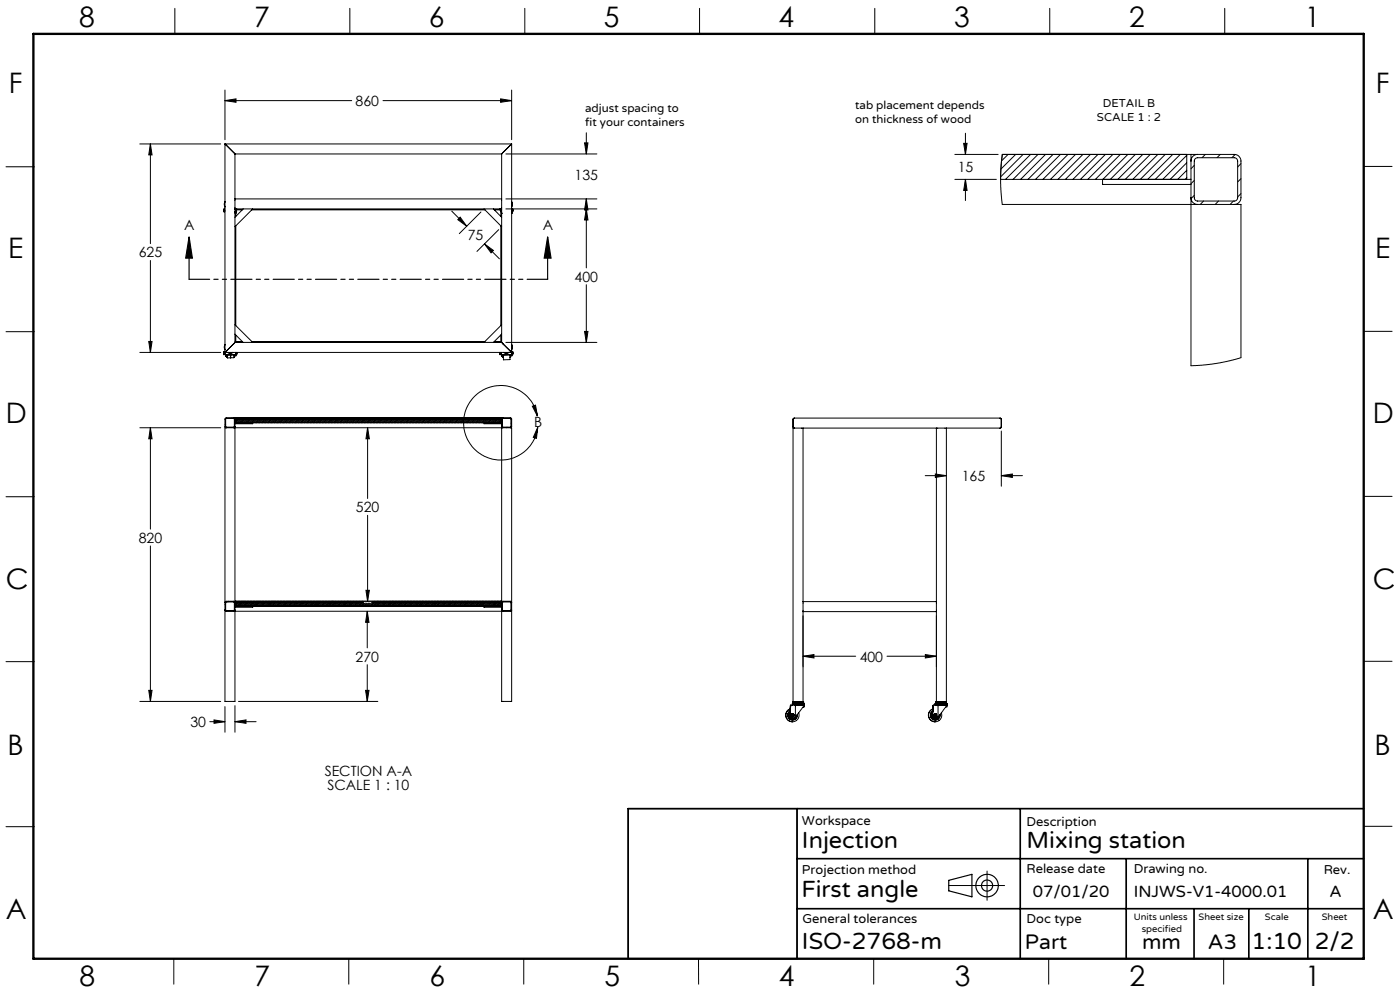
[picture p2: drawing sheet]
<svg xmlns="http://www.w3.org/2000/svg" width="420mm" height="297mm" viewBox="0 0 420 297" stroke-linecap="round" stroke-linejoin="round" font-family="sans-serif">
<g fill="none" stroke="#000" stroke-width=".35">
<path d="M56.7 71l1 6.4h-2zM56.7 71v12.7M164.3 71l1 6.4h-2zM164.3 71v12.7M284.6 263.8l7-1.8v6.8l-7-1.8z"/>
<circle cx="296.1" cy="265.4" r="1.66"/>
<circle cx="296.1" cy="265.4" r="3.4"/>
</g>
<g fill="none" stroke="#000" stroke-width=".3">
<path d="M52.5 2.5v7.7M105 2.5v7.7M157.4 2.5v7.7M209.9 2.5v7.7M262.4 2.5v7.7M314.9 2.5v7.7M367.4 2.5v7.7M67.5 30.2l3.3-.6v1.1zM67.5 27v14.9M67.5 30.2h38M114.9 30.2h38.6M150.2 29.6l3.3 .6-3.3 .5z"/>
<path d="M153.5 27v14.9M175.9 39.8v6.3M289.6 39.9v6.4M1.8 50h8.5M41.9 43.1h24.3M45.1 43.1l.5 3.3h-1zM45.1 43.1v29.9M67.5 43.1l2.6 2.6M67.5 43.1v62.5M67.5 43.1h86M70.1 45.7l.4 .4M70.5 59.6v3"/>
<path d="M70.5 59.6h80M70.5 46.1h80M70.5 46.1v13.5M150.5 59.6v3M150.5 46.1v13.5M150.9 45.7l-.4 .4M151.8 59.6h27.3M151.8 46.1h27.3M153.5 43.1l-2.6 2.6M153.5 43.1v63M175.4 42.8h1l-.5 3.3zM175.9 59.6l.5 3.3h-1z"/>
<path d="M175.9 59.6v20.7M286.5 46.3h12.9M286.5 53.8h12.4M289.1 43h1l-.5 3.3zM289.6 53.8l.5 3.3h-1zM289.6 53.8v6.3M300.7 46.3l-.5 6.2v4.3l.5 4.5h56.6M300.7 46.3h69.6a1.99 1.99 0 0 1 2 2v11a2.05 2.05 0 0 1-2 2M300.7 46.3l-.5 7.5h57.1M302.4 46.3l-1.9 1.9M304.7 46.3l-4.5 4.4M306.9 46.3l-6.7 6.7"/>
<path d="M309.2 46.3l-7.5 7.5M311.4 46.3l-7.5 7.5M313.7 46.3l-7.5 7.5M315.9 46.3l-7.5 7.5M318.1 46.3l-7.4 7.5M320.4 46.3l-7.5 7.5M322.7 46.3l-7.6 7.5M324.9 46.3l-7.5 7.5M327.1 46.3l-7.5 7.5M329.4 46.3l-7.5 7.5M330.8 53.8v1.5h26.5M331.6 46.3l-7.5 7.5"/>
<path d="M333.9 46.3l-7.5 7.5M336.1 46.3l-7.5 7.5M338.3 46.3l-7.4 7.5M340.6 46.3l-7.5 7.5M342.8 46.3l-7.4 7.5M345.1 46.3l-7.5 7.5M347.3 46.3l-7.5 7.5M349.6 46.3l-7.5 7.5M351.8 46.3l-7.5 7.5M354.1 46.3l-7.5 7.5M356 46.3v7.5M356 46.6l-7.2 7.2"/>
<path d="M356 48.8l-5 5M356 51l-2.7 2.8M356 53.3l-.4 .5M357.3 59.3v2M357.3 46.3v2M357.3 59.3a1.99 1.99 0 0 0 2 2M357.3 48.3v11M358.3 49.6l-1 1M358.3 54.1l-1 1M358.3 58.6l-1 .9M358.6 47.6l.7-.3h11a1.02 1.02 0 0 1 1 1v11a1.02 1.02 0 0 1-1 1h-11a.96 .96 0 0 1-1-1v-11zM359.3 46.3a1.93 1.93 0 0 0-2 2"/>
<path d="M361.6 46.3l-1 1M366.1 46.3l-1 1M370.6 46.3l-1 1M372.3 49l-1 1.1M372.3 53.5l-1 1M372.3 58l-1 1M409.1 49.9h8.5M45.1 78.1v27.5M67.2 62.9v.4M67.2 62.7v.2M67.2 63.5h.1M67.2 63.3v.2"/>
<path d="M67.2 62.9v.2M67.2 63.1v.2M67.2 63.1h.3M67.2 63.5h.3M67.5 60.5l-.2 .7 .2 .8-.2-.5zM67.5 62.6l-.3 .1M70.5 62.8l.1-.2 .1 .9M70.5 63.5h.2M70.5 63.5h.1M70.5 62.6h80M70.5 62.6v40M70.5 63.5v.3"/>
<path d="M70.5 63.8h.1M70.5 63.8h.2M70.7 63.4h.1M70.7 63.5v.3M70.7 63.8h.1M70.7 62.6v2.3M70.7 63h.1M70.7 63v.1M70.7 67.7v29.9M70.7 62.9h2M71 62.6v.2M71 62.8h.1"/>
<path d="M73 62.6l-2.5 2.5M75.5 62.9h70M75.8 62.6l-5.3 5.3M135.5 63.3l4.5 4.5M138 65.1l2 2.7-2.7-2zM144.3 63.5l-6.5 6.5M145.2 62.6l5.3 5.3M145.3 73.1l2.7 2-.7 .7zM145.3 73.1l4.5 4.5M148 62.6l2.5 2.5M148.3 62.9h1.9v2M149.6 68.8l-6.5 6.5"/>
<path d="M150 62.7h.1M150 62.7v.2M150 62.9h.1M150.2 67.7v29.9M150.2 63.5h.2M150.4 62.6l.1 .2M150.4 63v.5M150.4 62.6v.4M150.4 62.6l-.4 .1M150.4 63l-.2 .1M150.4 63.5h.1M150.4 62.7l.1 .9"/>
<path d="M150.5 63.6h.1M150.5 63.9h.1M150.5 63.6v.3M150.5 62.6v40M151.8 62.6h27.3M153.5 63.8h.1M153.5 62.5h.1M153.5 60.5l.2 .5-.2 1 .2-.8zM153.5 63.4h.3M153.5 62.5v.3M153.5 62.5h.3M153.8 62.5v.3"/>
<path d="M153.8 62.9l-.3 .1M153.8 62.9v.2M153.8 62.8v.1M153.8 63.1v.3M153.8 62.8v.3M175.9 62.6l.5 3.3h-1zM357.3 61.3v48.3l7.3-.6 7.7-1.8v-45.9h-2M357.3 61.3h2M359.3 61.3h11M361.1 60.3l-1 1M365.5 60.3l-.9 1M370 60.3l-1 1"/>
<path d="M1.8 99.4h8.5M70.5 97.3l5.3 5.3M150.5 97.3l-5.3 5.3M175.4 99.3h1l-.5 3.3zM175.9 85.3v17.3M409.1 99.3h8.5M41.9 105.6h24.3M44.6 102.3h1l-.5 3.3zM67.2 105.5v.2M67.2 105.7v.4M67.2 106.3h.1M67.2 106.1v.2"/>
<path d="M67.2 105.7v.2M67.2 105.9v.2M67.2 105.9h.4M67.5 104.8l-.2-.8 .2-.7-.2 .5 .2 1M67.5 105.5h-.4l.1 .2M67.5 105.6h86M67.6 105.9v.4M67.6 105.9v-.3l.1 .8M67.6 106.3h.1M67.6 106.3h-.4M67.7 106.7h.1M67.7 106.4v.3"/>
<path d="M67.8 106.4h-.1M67.8 106.7h.1M67.8 106.4l2.7-.1v.3h.2M67.8 106.4v.3M67.9 105.2l-.4 .4M68 106.4v.7h.2M69.2 106.4v.8zM69.9 105.6l-.8 .2-.8-.2 .8 .2 .8-.2M70.1 103l-2.2 2.2M70.1 106.3l.1 .9-2 .1v-.9M70.3 106.3v.8h-.1M70.5 102.6l-.4 .4"/>
<path d="M70.5 102.5l.1 .1M70.5 102.6h80M70.5 100.2l2.5 2.4M70.7 106.3l-2.9 .1M70.7 105.6v.7M70.7 106.3v.3M70.7 106.6h.1M70.7 105.6v.2M70.7 105.8v.3M70.7 105.8h.3M70.7 100.4v2h2M70.7 106.1v.1"/>
<path d="M70.7 106.1h.3M71 105.8v.2M71 106v.1M75.5 102.4h70M150 105.7v.4M150 105.7h.1M150 106.1v.2M150 105.7v.2M150 105.9v.2M150 106.3h.1M150 105.9h.4M150.2 100.4v2h-1.9"/>
<path d="M150.4 105.9v.4M150.4 105.9v-.3l.1 .8M150.4 106.3h.1M150.4 106.3h-.4M150.5 106.7h.1M150.5 106.4v.3M150.5 102.6l.4 .4M150.5 102.5l-.1 .1M150.5 100.2l-2.5 2.4M150.6 106.7h.1M150.8 106.4v.7h.2M150.9 103l2.2 2.2"/>
<path d="M151.1 105.6l.8 .2 .8-.2-.8 .2zM151.8 102.6h27.3M153 106.3v1.5h-2v-1.4M153.1 105.2l.4 .4M153.1 106.3l.1 .8h-.2M153.5 105.6v.7M153.5 105.4h.1M153.5 104.8l.2-.8-.2-.7 .2 .5-.2 1M153.5 106.3l-3 .1M153.5 106.6h.1M153.5 106.3v.3M153.5 106.6h-.2v-.3l-2.7 .1v.3"/>
<path d="M153.5 105.4v.1M153.5 105.4h.3M153.5 106.1v.1M153.5 105.8h.3M153.5 106.1h.3M153.8 105.4v.1M153.8 105.8v.2M153.8 106v.1M153.8 105.5v.3M153.8 105.5v.5M41.9 128.2h24.3M45.1 128.2l.5 3.3h-1z"/>
<path d="M45.1 128.2v30.4M67.7 127.1l-.2 .2M67.7 125.5h2.6v2.4l-2.5 .1zM67.9 128.2h-.4v82h3v-27M67.9 128.2l-.4-.3v-2.4l.4-.3h85.2l.4 .3v2.4l-.4 .3M67.9 128.2h2.2M69.6 125.2l-.2 .2M70.1 128.2h.4M70.1 125.2l.4 .4M70.5 127.8v.4M70.5 125.2v.4M70.5 127.8l-.4 .4"/>
<path d="M70.5 126.7h80M70.5 128.2h80M70.5 125.6v2.2M70.5 128.2v52M70.7 125.2v1.5M70.8 125.2l-.1 .1M71.3 125.2l-.6 .5M71.7 125.2l-1 1M72.2 125.2l-1.5 1.4M72.6 125.2l-1.5 1.5M73.1 125.2l-1.5 1.5M73.5 125.2l-1.5 1.5"/>
<path d="M74 125.2l-1.5 1.5M74.4 125.2l-1.5 1.5M74.9 125.2l-1.5 1.5M75.3 125.2l-1.5 1.5M75.8 125.2l-1.5 1.5M75.8 126.7v.3h-5.3M76.2 125.2l-1.5 1.5M76.7 125.2l-1.5 1.5M77.1 125.2l-1.5 1.5M77.6 125.2l-1.5 1.5M78 125.2l-1.5 1.5M78.5 125.2l-1.6 1.5"/>
<path d="M78.9 125.2l-1.5 1.5M79.3 125.2l-1.4 1.5M79.8 125.2l-1.5 1.5M80.3 125.2l-1.6 1.5M80.7 125.2l-1.5 1.5M81.1 125.2l-1.4 1.5M81.6 125.2l-1.5 1.5M82.1 125.2l-1.6 1.5M82.5 125.2l-1.5 1.5M82.9 125.2l-1.4 1.5M83.4 125.2l-1.5 1.5M83.9 125.2l-1.6 1.5"/>
<path d="M84.3 125.2l-1.5 1.5M84.7 125.2l-1.4 1.5M85.2 125.2l-1.5 1.5M85.7 125.2l-1.6 1.5M86.1 125.2l-1.5 1.5M86.5 125.2l-1.4 1.5M87 125.2l-1.5 1.5M87.5 125.2l-1.6 1.5M87.9 125.2l-1.5 1.5M88.3 125.2l-1.5 1.5M88.8 125.2l-1.5 1.5M89.2 125.2l-1.5 1.5"/>
<path d="M89.7 125.2l-1.5 1.5M90.1 125.2l-1.5 1.5M90.6 125.2l-1.5 1.5M91 125.2l-1.5 1.5M91.5 125.2l-1.5 1.5M91.9 125.2l-1.5 1.5M92.4 125.2l-1.5 1.5M92.8 125.2l-1.5 1.5M93.3 125.2l-1.5 1.5M93.7 125.2l-1.5 1.5M94.2 125.2l-1.5 1.5M94.6 125.2l-1.5 1.5"/>
<path d="M95.1 125.2l-1.5 1.5M95.5 125.2l-1.5 1.5M96 125.2l-1.5 1.5M96.4 125.2l-1.5 1.5M96.9 125.2l-1.5 1.5M97.3 125.2l-1.5 1.5M97.8 125.2l-1.5 1.5M98.2 125.2l-1.5 1.5M98.7 125.2l-1.5 1.5M99.1 125.2l-1.5 1.5M99.6 125.2l-1.5 1.5M100 125.2l-1.5 1.5"/>
<path d="M100.5 125.2l-1.5 1.5M100.9 125.2l-1.5 1.5M101.4 125.2l-1.5 1.5M101.8 125.2l-1.5 1.5M102.3 125.2l-1.5 1.5M102.7 125.2l-1.5 1.5M103.2 125.2l-1.5 1.5M103.6 125.2l-1.5 1.5M104 125.2l-1.4 1.5M104.5 125.2l-1.5 1.5M105 125.2l-1.6 1.5M105.4 125.2l-1.5 1.5"/>
<path d="M105.8 125.2l-1.4 1.5M106.3 125.2l-1.5 1.5M106.8 125.2l-1.6 1.5M107.2 125.2l-1.5 1.5M107.6 125.2l-1.4 1.5M108.1 125.2l-1.5 1.5M108.5 125.2l-1.5 1.5M109 125.2l-1.5 1.5M109.4 125.2l-1.5 1.5M109.9 125.2l-1.5 1.5M110.3 128.2v21.2M110.3 128.2l.5 3.3h-1z"/>
<path d="M110.3 125.2l-1.5 1.5M110.8 125.2l-1.5 1.5M111.2 125.2l-1.5 1.5M111.7 125.2l-1.5 1.5M112.1 125.2l-1.5 1.5M112.6 125.2l-1.5 1.5M113 125.2l-1.5 1.5M113.5 125.2l-1.5 1.5M113.9 125.2l-1.5 1.5M114.4 125.2l-1.5 1.5M114.8 125.2l-1.5 1.5M115.3 125.2l-1.5 1.5"/>
<path d="M115.7 125.2l-1.5 1.5M116.2 125.2l-1.5 1.5M116.6 125.2l-1.5 1.5M117.1 125.2l-1.5 1.5M117.5 125.2l-1.5 1.5M118 125.2l-1.5 1.5M118.4 125.2l-1.5 1.5M118.9 125.2l-1.5 1.5M119.3 125.2l-1.5 1.5M119.8 125.2l-1.5 1.5M120.2 125.2l-1.5 1.5M120.6 125.2l-1.4 1.5"/>
<path d="M121.1 125.2l-1.5 1.5M121.6 125.2l-1.5 1.5M122 125.2l-1.5 1.5M122.4 125.2l-1.4 1.5M122.9 125.2l-1.5 1.5M123.4 125.2l-1.6 1.5M123.8 125.2l-1.5 1.5M124.2 125.2l-1.4 1.5M124.7 125.2l-1.5 1.5M125.2 125.2l-1.6 1.5M125.6 125.2l-1.5 1.5M126 125.2l-1.4 1.5"/>
<path d="M126.5 125.2l-1.5 1.5M127 125.2l-1.6 1.5M127.4 125.2l-1.5 1.5M127.8 125.2l-1.4 1.5M128.3 125.2l-1.5 1.5M128.8 125.2l-1.6 1.5M129.2 125.2l-1.5 1.5M129.6 125.2l-1.5 1.5M130.1 125.2l-1.5 1.5M130.5 125.2l-1.5 1.5M131 125.2l-1.5 1.5M131.4 125.2l-1.5 1.5"/>
<path d="M131.9 125.2l-1.5 1.5M132.3 125.2l-1.5 1.5M132.8 125.2l-1.5 1.5M133.2 125.2l-1.5 1.5M133.7 125.2l-1.5 1.5M134.1 125.2l-1.5 1.5M134.6 125.2l-1.5 1.5M135 125.2l-1.5 1.5M135.5 125.2l-1.5 1.5M135.9 125.2l-1.5 1.5M136.4 125.2l-1.5 1.5M136.8 125.2l-1.5 1.5"/>
<path d="M137.3 125.2l-1.5 1.5M137.7 125.2l-1.5 1.5M138.2 125.2l-1.5 1.5M138.6 125.2l-1.5 1.5M139.1 125.2l-1.5 1.5M139.5 125.2l-1.5 1.5M140 125.2l-1.5 1.5M140.4 125.2l-1.5 1.5M140.9 125.2l-1.5 1.5M141.3 125.2l-1.5 1.5M141.8 125.2l-1.5 1.5M142.2 125.2l-1.5 1.5"/>
<path d="M142.7 125.2l-1.5 1.5M143.1 125.2l-1.5 1.5M143.6 125.2l-1.5 1.5M144 125.2l-1.5 1.5M144.5 125.2l-1.6 1.5M144.9 125.2l-1.5 1.5M145.3 125.2l-1.4 1.5M145.8 125.2l-1.5 1.5M146.3 125.2l-1.6 1.5M146.7 125.2l-1.5 1.5v.3h5.3M147.1 125.2l-1.4 1.5M147.6 125.2l-1.5 1.5"/>
<path d="M148.1 125.2l-1.6 1.5M148.5 125.2l-1.5 1.5M148.9 125.2l-1.4 1.5M149.4 125.2l-1.5 1.5M149.9 125.2l-1.6 1.5M150.2 125.2v1.5M150.2 125.3l-1.4 1.4M150.2 125.7l-.9 1M150.2 126.1l-.5 .6M150.2 126.6l-.1 .1M150.5 127.8v.4M150.5 125.2v.4"/>
<path d="M150.5 128.2h.4M150.5 127.8l.4 .4M150.5 125.6v2.2M150.5 128.2v52M150.7 125.5h2.6l-.1 2.5-2.5-.1zM150.9 125.2l-.4 .4M150.9 128.2h2.2M152.2 128l-.3 .2M153.1 128.2h.4v82h-3v-27M153.5 126.7l-.2 .2M159.7 121.7l1-.3 .5 3.3zM161.2 124.7a11.2 11.2 0 0 0-17.3-7.2 11.2 11.2 0 0 0 .6 18.8 11.2 11.2 0 0 0 16.8-8.2"/>
<path d="M161.3 128.1l-.4 3.3-.9-.3zM238.3 128.3h-.4v82.3M238.3 128.3h2.6M240.9 128.3v52M240.9 128.3h40M280.9 128.3h3M280.9 128.3v52M283.9 128.3v82.3M300 125.3h-61.7l-.4 .3v2.4l.4 .3M300 125.3l.4 .4M300.4 125.7v2.4l-.3 .2h-16.2M300.4 129.2v16.5"/>
<path d="M1.8 148.9h8.5M110.3 154.4v25.8M277.6 142.6h6.3M280.6 142.1l3.3 .5-3.3 .5zM300.4 142.6l3.3-.5v1zM300.4 142.6h6.3M409.1 148.8h8.5M45.1 163.6v46.6M109.8 176.9h1l-.5 3.3zM1.8 198.3h8.5M67.5 180.6l.4-.4h2.2l.4 .4M67.5 182.8l.2 .4h2.5l.3-.4"/>
<path d="M67.7 181l-.2 .2M67.8 180.4l2.5 .1-.1 2.5h-2.4zM68.5 180.2l-.2 .2M70.5 182.7l-.5 .5M70.5 180.2v.4M70.5 182.8v.4M70.5 181.7h80M70.5 180.2h80M70.5 180.6v2.2M70.5 183.2h80M70.7 180.2v1.5M71 180.2l-.3 .3"/>
<path d="M71.5 180.2l-.8 .8M72 180.2l-1.3 1.2M72.4 180.2l-1.5 1.5M72.8 180.2l-1.5 1.5M73 180.2l-1.5 1.5M73.3 180.2l-1.5 1.5M73.7 180.2l-1.5 1.5M74.2 180.2l-1.5 1.5M74.6 180.2l-1.5 1.5M75.1 180.2l-1.5 1.5M75.5 180.2l-1.5 1.5M76 180.2l-1.5 1.5"/>
<path d="M76.4 180.2l-1.5 1.5M76.9 180.2l-1.5 1.5M77.3 180.2l-1.5 1.5v.3h-5.3M77.5 180.2l-1.5 1.5M77.8 180.2l-1.5 1.5M78.2 180.2l-1.5 1.5M78.7 180.2l-1.5 1.5M79.1 180.2l-1.5 1.5M79.6 180.2l-1.5 1.5M80 180.2l-1.5 1.5M80.5 180.2l-1.5 1.5M80.9 180.2l-1.5 1.5"/>
<path d="M81.4 180.2l-1.5 1.5M81.8 180.2l-1.5 1.5M82 180.2l-1.5 1.5M82.3 180.2l-1.5 1.5M82.7 180.2l-1.5 1.5M83.2 180.2l-1.5 1.5M83.6 180.2l-1.5 1.5M84.1 180.2l-1.5 1.5M84.5 180.2l-1.5 1.5M85 180.2l-1.5 1.5M85.4 180.2l-1.5 1.5M85.9 180.2l-1.5 1.5"/>
<path d="M86.3 180.2l-1.5 1.5M86.5 180.2l-1.5 1.5M86.8 180.2l-1.5 1.5M87.2 180.2l-1.5 1.5M87.7 180.2l-1.5 1.5M88.1 180.2l-1.5 1.5M88.5 180.2l-1.4 1.5M89 180.2l-1.5 1.5M89.5 180.2l-1.6 1.5M89.9 180.2l-1.5 1.5M90.3 180.2l-1.4 1.5M90.8 180.2l-1.5 1.5"/>
<path d="M91 180.2l-1.5 1.5M91.3 180.2l-1.6 1.5M91.7 180.2l-1.5 1.5M92.1 180.2l-1.4 1.5M92.6 180.2l-1.5 1.5M93.1 180.2l-1.6 1.5M93.5 180.2l-1.5 1.5M93.9 180.2l-1.4 1.5M94.4 180.2l-1.5 1.5M94.9 180.2l-1.6 1.5M95.3 180.2l-1.5 1.5M95.5 180.2l-1.6 1.5"/>
<path d="M95.7 180.2l-1.4 1.5M96.2 180.2l-1.5 1.5M96.7 180.2l-1.6 1.5M97.1 180.2l-1.5 1.5M97.5 180.2l-1.4 1.5M98 180.2l-1.5 1.5M98.5 180.2l-1.6 1.5M98.9 180.2l-1.5 1.5M99.3 180.2l-1.5 1.5M99.8 180.2l-1.5 1.5M99.9 180.2l-1.4 1.5M100.2 180.2l-1.5 1.5"/>
<path d="M100.7 180.2l-1.5 1.5M101.1 180.2l-1.5 1.5M101.6 180.2l-1.5 1.5M102 180.2l-1.5 1.5M102.5 180.2l-1.5 1.5M102.9 180.2l-1.5 1.5M103.4 180.2l-1.5 1.5M103.8 180.2l-1.5 1.5M104.3 180.2l-1.5 1.5M104.4 180.2l-1.5 1.5M104.7 180.2l-1.5 1.5M105.2 180.2l-1.5 1.5"/>
<path d="M105.6 180.2l-1.5 1.5M106.1 180.2l-1.5 1.5M106.5 180.2l-1.5 1.5M107 180.2l-1.5 1.5M107.4 180.2l-1.5 1.5M107.9 180.2l-1.5 1.5M108.3 180.2l-1.5 1.5M108.8 180.2l-1.5 1.5M108.9 180.2l-1.5 1.5M109 180.4l-1.3 1.3M109.2 180.7l-1 1M109.6 180.7l-1 1"/>
<path d="M110.1 180.7l-1 1M110.2 183.2l.5 3.3h-1zM110.2 183.2v11M110.2 199.2v11M110.5 180.7l-1 1M110.9 180.7l-.9 1M111.4 180.7l-1 1M111.9 180.2l-.4 .4M112.4 180.2l-1.5 1.5M112.8 180.2l-1.5 1.5M113.3 180.2l-1.5 1.5M113.4 180.2l-1.5 1.5"/>
<path d="M113.7 180.2l-1.5 1.5M114.2 180.2l-1.6 1.5M114.6 180.2l-1.5 1.5M115 180.2l-1.4 1.5M115.5 180.2l-1.5 1.5M116 180.2l-1.6 1.5M116.4 180.2l-1.5 1.5M116.8 180.2l-1.4 1.5M117.3 180.2l-1.5 1.5M117.8 180.2l-1.6 1.5M117.9 180.2l-1.5 1.5M118.2 180.2l-1.5 1.5"/>
<path d="M118.6 180.2l-1.4 1.5M119.1 180.2l-1.5 1.5M119.6 180.2l-1.6 1.5M120 180.2l-1.5 1.5M120.4 180.2l-1.4 1.5M120.9 180.2l-1.5 1.5M121.4 180.2l-1.6 1.5M121.8 180.2l-1.5 1.5M122.2 180.2l-1.4 1.5M122.4 180.2l-1.5 1.5M122.7 180.2l-1.5 1.5M123.2 180.2l-1.6 1.5"/>
<path d="M123.6 180.2l-1.5 1.5M124 180.2l-1.5 1.5M124.5 180.2l-1.5 1.5M124.9 180.2l-1.5 1.5M125.4 180.2l-1.5 1.5M125.8 180.2l-1.5 1.5M126.3 180.2l-1.5 1.5M126.7 180.2l-1.5 1.5M126.9 180.2l-1.5 1.5M127.2 180.2l-1.5 1.5M127.6 180.2l-1.5 1.5M128.1 180.2l-1.5 1.5"/>
<path d="M128.5 180.2l-1.5 1.5M129 180.2l-1.5 1.5M129.4 180.2l-1.5 1.5M129.9 180.2l-1.5 1.5M130.3 180.2l-1.5 1.5M130.8 180.2l-1.5 1.5M131.2 180.2l-1.5 1.5M131.4 180.2l-1.5 1.5M131.7 180.2l-1.5 1.5M132.1 180.2l-1.5 1.5M132.6 180.2l-1.5 1.5M133 180.2l-1.5 1.5"/>
<path d="M133.5 180.2l-1.5 1.5M133.9 180.2l-1.5 1.5M134.4 180.2l-1.5 1.5M134.8 180.2l-1.5 1.5M135.3 180.2l-1.5 1.5M135.7 180.2l-1.5 1.5M135.9 180.2l-1.5 1.5M136.2 180.2l-1.5 1.5M136.6 180.2l-1.5 1.5M137.1 180.2l-1.5 1.5M137.5 180.2l-1.5 1.5M138 180.2l-1.5 1.5"/>
<path d="M138.4 180.2l-1.5 1.5M138.9 180.2l-1.5 1.5M139.3 180.2l-1.5 1.5M139.7 180.2l-1.4 1.5M140.2 180.2l-1.5 1.5M140.4 180.2l-1.5 1.5M140.7 180.2l-1.6 1.5M141.1 180.2l-1.5 1.5M141.5 180.2l-1.4 1.5M142 180.2l-1.5 1.5M142.5 180.2l-1.6 1.5M142.9 180.2l-1.5 1.5"/>
<path d="M143.3 180.2l-1.4 1.5M143.8 180.2l-1.5 1.5M144.3 180.2l-1.6 1.5M144.7 180.2l-1.5 1.5M144.9 180.2l-1.6 1.5M145.1 180.2l-1.4 1.5M145.2 181.7v.3h5.3M145.6 180.2l-1.5 1.5M146 180.2l-1.5 1.5M146.5 180.2l-1.5 1.5M146.9 180.2l-1.4 1.5M147.4 180.2l-1.5 1.5"/>
<path d="M147.8 180.2l-1.5 1.5M148.3 180.2l-1.5 1.5M148.7 180.2l-1.5 1.5M149.2 180.2l-1.5 1.5M149.3 180.2l-1.5 1.5M149.6 180.2l-1.5 1.5M150.1 180.2l-1.5 1.5M150.2 180.5l-1.2 1.2M150.2 180.9l-.7 .8M150.2 181.4l-.3 .3M150.2 180.2v1.5M150.5 180.2v.4"/>
<path d="M150.5 182.8v.4M150.5 180.6l.4-.4h2.2l.4 .4M150.5 182.8l.2 .4h2.5l.3-.4M150.5 180.6v2.2M150.7 180.5l2.5-.1v2.5l-2.4 .1zM151 183l-.2 .2M153.5 180.5l-.2 .3M240.9 180.3v3M240.9 183.3v27M240.9 183.3h40M240.9 180.3h40M240.9 196.7l3.3-.5v1z"/>
<path d="M240.9 196.7h15.8M266.1 196.7h14.8M277.6 196.2l3.3 .5-3.3 .5zM280.9 180.3v3M280.9 183.3v27M409.1 198.2h8.5M41.9 210.2h24.3M44.6 206.9h1l-.5 3.3zM62.9 216.3h4.6M64.2 215.8l3.3 .5-3.3 .5zM67.5 211.8v7.7M70.5 216.3l3.3-.5v1z"/>
<path d="M70.5 211.5v8M70.5 216.3h6.3M71.5 210.2h41.8M109.7 206.9h1l-.5 3.3zM236.7 213.3l.3-.2a1.44 1.44 0 0 0 .1 2.5 1.44 1.44 0 0 0 2.1-1.4 1.45 1.45 0 0 1-1.9 1.5 1.45 1.45 0 0 1-.6-2.4zM237.2 211.5l-.3 3.1 .5 .3M237.2 211.3v.2M237.4 214.1h.1M237.4 214.3v.3M237.4 214.3l.2 .4M237.4 214.6h.1M237.4 214.1v.2"/>
<path d="M237.4 214.6l.2 .1M237.4 214.6l.4 .2M237.4 214.1v.5M237.4 214.9h.1M237.6 214l-.2 .1M237.6 214h.4M237.6 214.7l.2 .1M237.6 214l-.2 .3M237.6 214.7h.4M237.7 210.9h3.6M237.7 211.1h3.6zM237.7 210.9v.4"/>
<path d="M237.7 215.6h.1M237.8 213.9h.1M237.8 213.9l.2 .1M237.8 214.8h.1M237.8 214l.3 .3M237.8 213.9l-.2 .1M237.8 213.9l-.4 .2M237.9 210.3h.4zM237.9 210.6h3.2M237.9 210.6l-.2 .3M238 214l.2 .3M238 214.7l-.2 .1"/>
<path d="M238.1 214.3l-.3 .4M238.2 214.3l-.2 .4M238.3 210.3h2.8v.3M238.3 211.3h3zM238.3 211.3l.3 .2v3.4M238.3 211.3h-1.2l-.1 1.2 .2-1M238.6 214.9h-1.2M238.7 214.8a1.06 1.06 0 0 1-1.5 .4 1.06 1.06 0 0 1-.2-1.6 1.06 1.06 0 0 0 .1 1.6 1.06 1.06 0 0 0 1.6-.4M239 214.3a1.3 1.3 0 0 1-1.9 1.2 1.3 1.3 0 0 1-.1-2.2 1.3 1.3 0 0 0-.5 1.4 1.3 1.3 0 0 0 1.2 .9M239.6 213.6a1.98 1.98 0 0 1-1.2 2.6 1.98 1.98 0 0 1-2.5-1.2 1.98 1.98 0 0 1 1.2-2.5 1.97 1.97 0 0 0-1.3 2.2 1.97 1.97 0 0 0 1.9 1.6M241.1 210.6l.2 .3M241.3 210.9v.9a.78 .78 0 0 0-.9 .8l-1.8 2.3"/>
<path d="M279.5 213.3l.4-.2a1.43 1.43 0 0 0 0 2.5 1.43 1.43 0 0 0 2.1-1.4 1.44 1.44 0 0 1-1.9 1.5 1.44 1.44 0 0 1-.6-2.4zM279.9 211.5l-.1 1M279.9 211.5h.1M280 211.5l-.3 3 .5 .4M280 211.3v.2M280.2 214.1h.1M280.2 214.6h.1M280.2 214.3v.3M280.2 214.3l.2 .4M280.2 214.1v.2M280.2 214.3v.1M280.2 214.6l.2 .1"/>
<path d="M280.2 214.1v.5M280.2 214.9h.1M280.4 214h.4M280.4 214l-.2 .1M280.4 214.7l.2 .1M280.4 214l-.2 .3M280.4 214.7h.4M280.5 210.9h3.6M280.5 211.1h3.6zM280.5 210.9v.4M280.6 215.6h.1M280.6 213.9l-.2 .1"/>
<path d="M280.6 213.9h.1M280.6 214.8h.1M280.6 213.9l.2 .1M280.6 214l.4 .3M280.6 213.9l-.4 .2M280.7 210.6h3.2M280.7 210.6l-.2 .3M280.8 214l.2 .3M280.8 214.7l-.2 .1M281 214.3l-.4 .4M281 214.3l-.2 .4M281.2 211.3h2.9z"/>
<path d="M281.2 211.3l.2 .2v3.4M281.2 211.3h-1.2l-.1 .2M281.4 214.9h-1.2M281.5 214.8a1.06 1.06 0 0 1-1.5 .4 1.06 1.06 0 0 1-.2-1.6 1.07 1.07 0 0 0 .1 1.6 1.07 1.07 0 0 0 1.6-.4M281.9 214.3a1.31 1.31 0 0 1-2 1.2 1.31 1.31 0 0 1-.1-2.2 1.32 1.32 0 0 0-.5 1.4 1.32 1.32 0 0 0 1.3 .9M282.4 213.6a1.98 1.98 0 0 1-1.2 2.6 1.98 1.98 0 0 1-2.5-1.2 1.98 1.98 0 0 1 1.2-2.5 1.96 1.96 0 0 0-1.4 2.2 1.96 1.96 0 0 0 2.1 1.6M283.9 210.3h-3.2v.3M283.9 210.6l.2 .3M284.1 210.9v.9a.82 .82 0 0 0-.9 .8l-1.8 2.3M1.8 247.8h8.5M188.5 242.4h50.6v44.9h-50.6zM409.1 247.6h8.5"/>
<path d="M284.6 265.4h16.8M296.1 261.1v8.7M52.1 287.3v7.7M104.6 287.3v7.7M157.1 287.3v7.7M209.6 287.3v7.7M262.1 287.3v7.7M314.6 287.3v7.7M367.1 287.3v7.7"/>
<circle cx="237.8" cy="214.3" r=".35"/>
<circle cx="280.6" cy="214.3" r=".36"/>
</g>
<path d="M239.1 242.4v44.9M239.1 257.3h170M306.1 242.4v44.9M337.9 257.3v30M392.4 257.3v30M409.1 242.4h-220.6v44.9M239.1 272.3h170M358.2 272.3v15M374.6 272.3v15" fill="none" stroke="#000" stroke-width=".5"/>
<path d="M10 10.2h399.1v277.1h-399.1z" fill="none" stroke="#000" stroke-width=".7"/>
<path d="M164.3 83.7h-107.6" fill="none" stroke="#000" stroke-width=".35" stroke-dasharray="6.3 1.3 1.3 1.3 1.3 1.3" stroke-dashoffset=".2"/>
<g fill="#000">
<path d="M150.2 29.6l3.3 .6-3.3 .5zM67.5 30.2l3.3-.6v1.1zM45.1 43.1l.5 3.3h-1zM44.6 102.3h1l-.5 3.3zM175.9 62.6l.5 3.3h-1zM175.4 99.3h1l-.5 3.3zM138 65.1l2 2.7-2.7-2zM145.3 73.1l2.7 2-.7 .7zM175.9 59.6l.5 3.3h-1zM175.4 42.8h1l-.5 3.3zM240.9 196.7l3.3-.5v1zM277.6 196.2l3.3 .5-3.3 .5zM300.4 142.6l3.3-.5v1zM280.6 142.1l3.3 .5-3.3 .5zM45.1 128.2l.5 3.3h-1zM44.6 206.9h1l-.5 3.3zM64.2 215.8l3.3 .5-3.3 .5zM70.5 216.3l3.3-.5v1zM110.2 183.2l.5 3.3h-1zM109.7 206.9h1l-.5 3.3z"/>
<path d="M164.3 71l1 6.4h-2zM56.7 71l1 6.4h-2z"/>
<path d="M110.3 128.2l.5 3.3h-1zM109.8 176.9h1l-.5 3.3zM289.1 43h1l-.5 3.3zM289.6 53.8l.5 3.3h-1z"/>
<path d="M159.7 121.7l1-.3 .5 3.3zM161.3 128.1l-.4 3.3-.9-.3z"/>
</g>
<g font-size="8.5">
<text x="23.8" y="8">8</text>
<text x="76.3" y="8">7</text>
<text x="128.7" y="8">6</text>
<text x="181.2" y="8">5</text>
<text x="233.6" y="8">4</text>
<text x="286.3" y="8">3</text>
<text x="338.7" y="8">2</text>
<text x="391.4" y="8">1</text>
<text x="2.7" y="28">F</text>
<text x="412.8" y="28">F</text>
<text x="2.4" y="77.2">E</text>
<text x="412.5" y="77.2">E</text>
<text x="1.8" y="126.8">D</text>
<text x="411.9" y="126.9">D</text>
<text x="1.8" y="176.6">C</text>
<text x="411.9" y="176.7">C</text>
<text x="2.3" y="226.2">B</text>
<text x="412.4" y="226.2">B</text>
<text x="1.7" y="275.4">A</text>
<text x="411.8" y="275.5">A</text>
<text x="23.9" y="295.5">8</text>
<text x="76.4" y="295.5">7</text>
<text x="128.8" y="295.5">6</text>
<text x="181.3" y="295.5">5</text>
<text x="233.7" y="295.5">4</text>
<text x="286.4" y="295.5">3</text>
<text x="338.8" y="295.5">2</text>
<text x="391.5" y="295.5">1</text>
</g>
<g font-size="7.1">
<text x="240.6" y="254">Injection</text>
<text x="308" y="254">Mixing station</text>
<text x="240.4" y="268.8">First angle</text>
<text x="240.6" y="284.3">ISO-2768-m</text>
<text x="375.5" y="284.3">1:10</text>
<text x="394.4" y="284.3">2/2</text>
</g>
<g font-size="6.3">
<text x="307.5" y="284.3">Part</text>
<text x="342.6" y="284.3">mm</text>
<text x="362.4" y="284.3">A3</text>
</g>
<g font-size="4.9">
<text x="309.9" y="268.7">07/01/20</text>
<text x="340.1" y="268.7">INJWS-V1-4000.01</text>
<text x="398.9" y="268.7">A</text>
</g>
<g font-size="4.2">
<text x="106.7" y="31.7">860</text>
<text x="287.3" y="51.6">15</text>
<text x="172.4" y="54.1">135</text>
<text x="55.3" y="69">A</text>
<text x="140.3" y="72">75</text>
<text x="162.8" y="69">A</text>
<text x="41.6" y="77.1">625</text>
<text x="172.4" y="84.4">400</text>
<text x="160.3" y="128">B</text>
<text x="288.5" y="144.2">165</text>
<text x="106.8" y="153.5">520</text>
<text x="41.6" y="162.7">820</text>
<text x="106.7" y="198.3">270</text>
<text x="257.9" y="198.3">400</text>
<text x="57.1" y="217.9">30</text>
<text x="97.4" y="232.7">SECTION A-A</text>
<text x="98.2" y="236.9">SCALE 1 : 10</text>
</g>
<g font-size="3.9">
<text x="240.6" y="247.2">Workspace</text>
<text x="307.9" y="247.4">Description</text>
<text x="240.6" y="262.1">Projection method</text>
<text x="308" y="261.5">Release date</text>
<text x="340.1" y="261.5">Drawing no.</text>
<text x="397.1" y="262.1">Rev.</text>
<text x="240.7" y="276.6">General tolerances</text>
<text x="308" y="276.6">Doc type</text>
</g>
<g font-size="3.5">
<text x="175.6" y="33.5">adjust spacing to</text>
<text x="256.5" y="32.8">tab placement depends</text>
<text x="330.8" y="32.1">DETAIL B</text>
<text x="175.6" y="37.7">fit your containers</text>
<text x="256.5" y="37">on thickness of wood</text>
<text x="329.1" y="36.3">SCALE 1 : 2</text>
</g>
<g font-size="2.8">
<text x="340.1" y="275.6">Units unless</text>
<text x="359.6" y="275.6">Sheet size</text>
<text x="379.5" y="275.8">Scale</text>
<text x="396.5" y="275.6">Sheet</text>
<text x="342.5" y="279.4">specified</text>
</g>
</svg>
